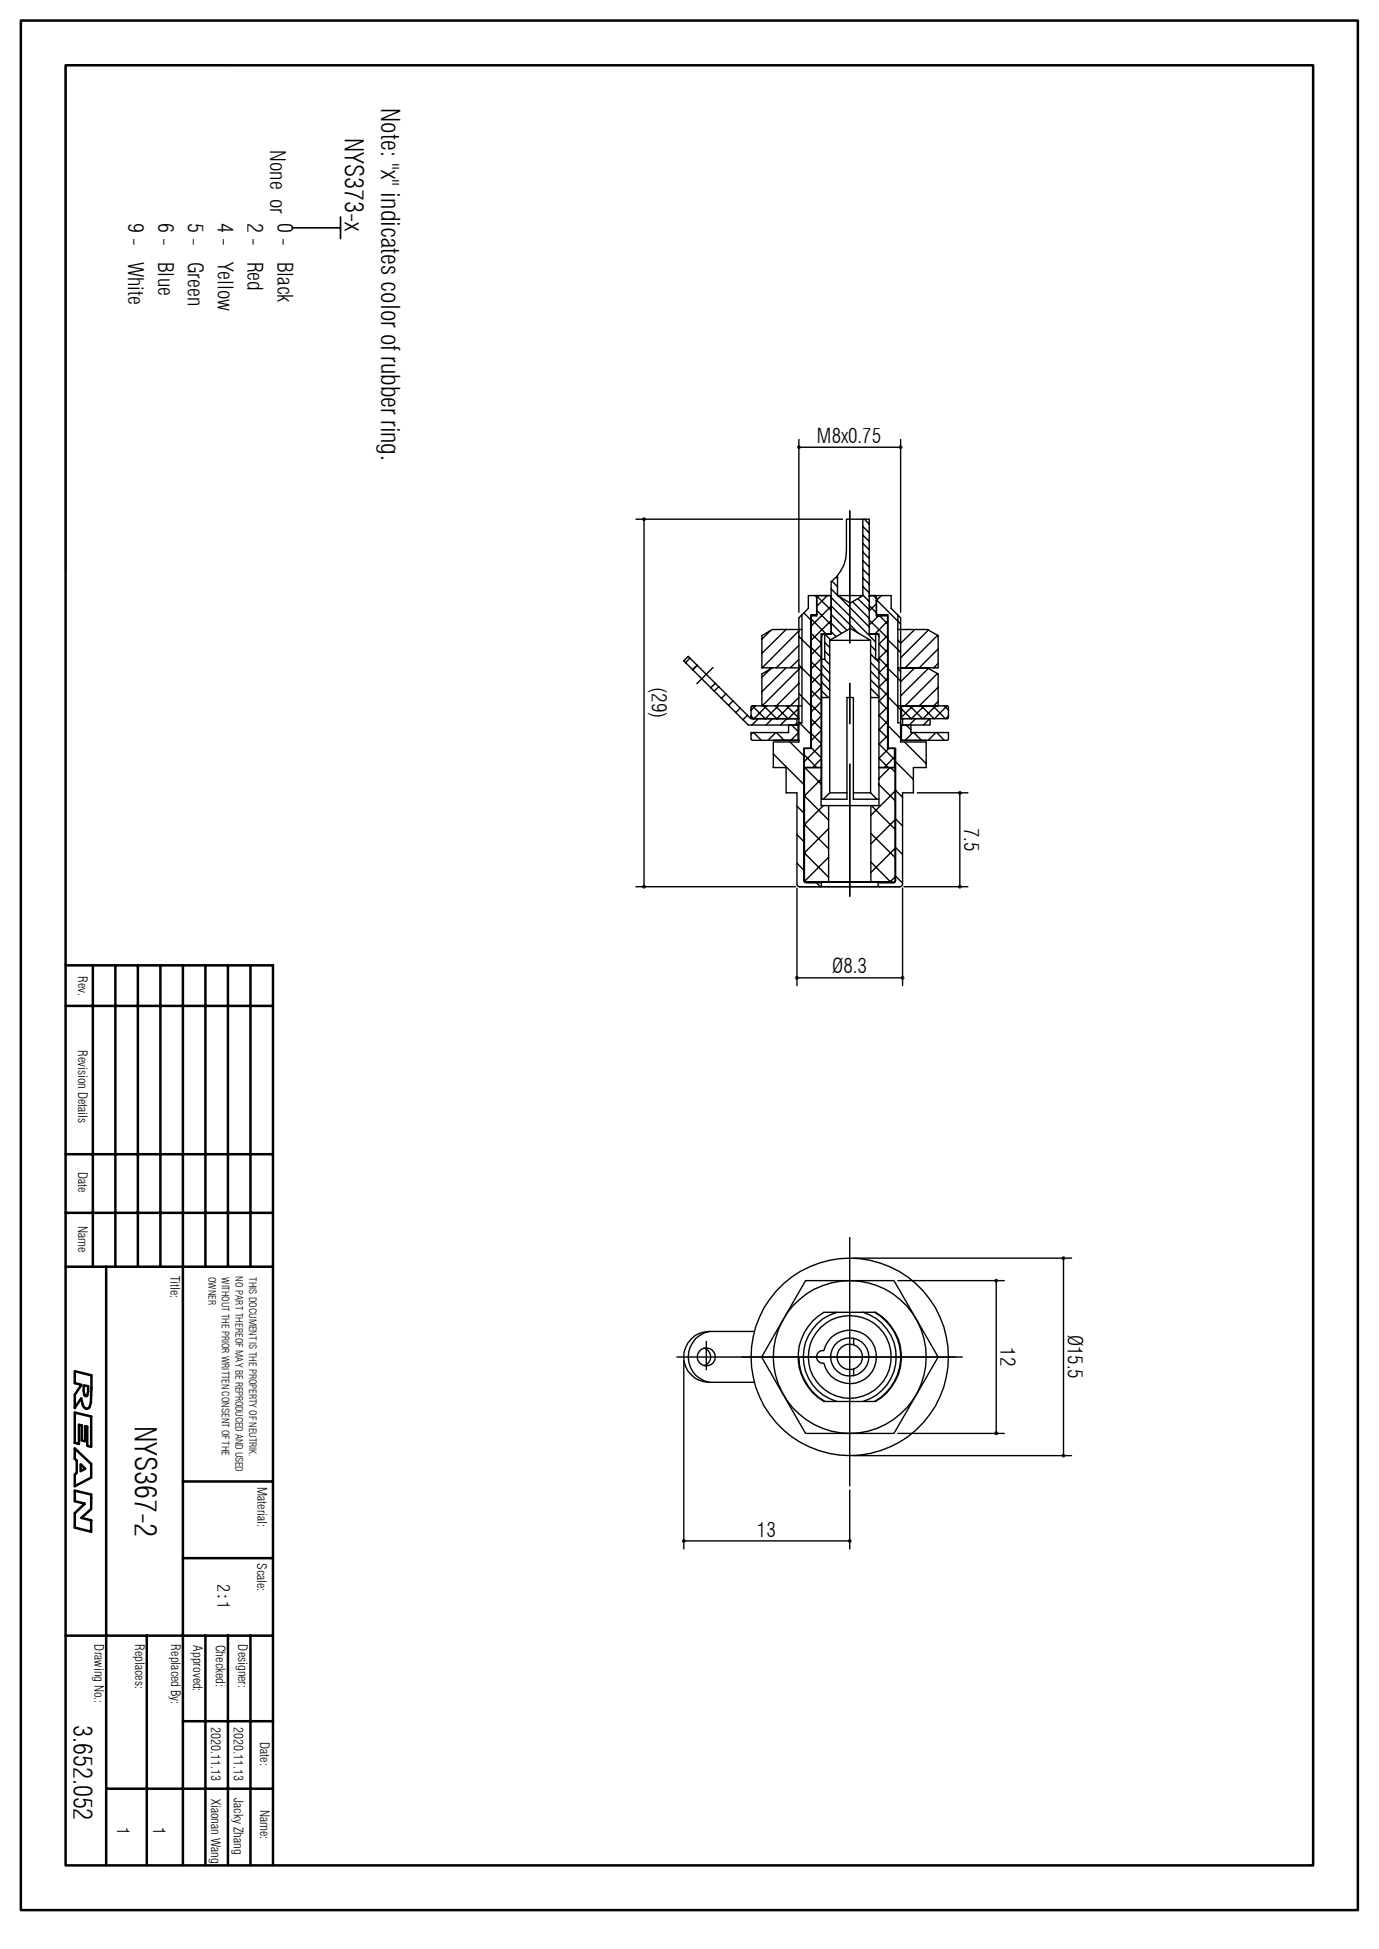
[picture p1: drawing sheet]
<svg xmlns="http://www.w3.org/2000/svg" width="210mm" height="297mm" viewBox="0 0 210 297" stroke-linecap="round" stroke-linejoin="round" font-family="sans-serif">
<g fill="none" stroke="#000" stroke-width=".38">
<path d="M3.2 3.1h203.6v288h-203.6zM10 9.9h190v274.4h-190zM10 147.1h31.6v137.2M10 153.3h31.6M14.1 147.1v45.9M17.6 147.1v45.9M21 147.1v45.9M24.4 147.1v45.9M27.9 147.1v137.2M31.3 147.1v45.9M34.7 147.1v45.9M38.1 147.1v45.9"/>
<path d="M10 175.9h31.6M10 193h31.6M10 184.8h31.6M16.2 193v91.3M11.4 215.3l2.5 .6v4.6l-.6-.2v-2.9l-.3-.1v2.3l-.6-.1v-2.3l-.4-.1v2.9l-.6-.1zM11.4 214.5l1-1.4 .2 1 .2 .4 .3 .2M12.7 211.1l.7 .1v.9l-.2 .7-.3-.1-.1-.2zM13.9 211.6v-2l-2.5-.6v1.8l1 .2-1 1.6v2M13.9 211.5l-.1 2.2-.1 .6-.4 .4h-.2M11.4 220.7l2.5 2.4v2.1l-2.5 1.3v-1.8l.3-.2v-1.9l-.3-.3zM11.4 227.2l2.5 .6v2.2l-1.5 1.3 1.5 .4v1.7l-2.5-.6v-2.2l1.5-1.4-1.5-.4zM12.3 223.1l.7 .7-.7 .4z"/>
<path d="M13.9 228.3h.1M27.9 237.4h13.7M27.9 225.8h13.7M10 249.3h31.6M22.4 249.3v35M31.3 249.3v35M34.7 249.3v35M38.1 249.3v35M16.2 272.6h25.4M27.9 262.3h13.7"/>
</g>
<path d="M10 9.9h24.7" fill="none" stroke="#000" stroke-width=".17"/>
<g fill="none" stroke="#000" stroke-width=".21">
<path d="M10 9.9v77M96.9 79.1h31.4M98.1 79.1v56M121.7 67v26.3M121.7 68.2h15.5M129.4 77.9v20.1M131.4 79.1v11.7M131.7 79.1l.7 .8M137.2 67v26.3M117.3 96.1l-1.3 1.3M119.7 95.9l-3.7 3.7M121.7 98.3l-3.5 3.5"/>
<path d="M121.7 96.1l-5.6 5.7M121.7 97l1.8 1.8M122.1 95.9h-4.5l-1.6 1v4.9h6.1M122.1 93.7v16.5h-.4M122.4 93.4l1.1 1.1M123.5 93.9h.9v-3.1v2.9h-.9v20.3M123.5 94.3l2.3 2.3M123.5 98.7l1.6 1.5M123.5 96.5l1.6 1.5M124.1 90.8l.3 .2M124.4 90.8h2.2h-3.5v1.9l-1.4 1.4v19h-3.9v3.9h1.9v3.8h1.7v13.9l.1 .3 .3 .1M124.4 93l2.2 2.2"/>
<path d="M124.4 90.8l2.2 2.2M125.1 98.3l-1.6 1.5M125.6 96.6l.9 .9M125.6 97.9l.8 .8M125.6 99.2l.8 .8M125.6 96.6h1h-1.5v26.2h8.8v-26.2h-1.5h1.2l.3 .5M125.6 96.6h-.3l-.2 .5v24.7h3.9v-15.5h1v15.5h3.9M125.6 96.6v3.9h-.5M126 90.8l-1.6 1.6M126.4 97.6l3.1-1.8 3.1 1.8zM126.4 97.6v23.2M126.5 90.8h.1"/>
<path d="M126.6 92.3l4.1 4.2M126.6 93.6l2.4 2.5M126.6 95l1.5 1.5M126.6 96.3l.7 .7M126.6 92.4l-3.1 3M126.6 91.1l6.7 6.7M126.6 96.6v-8a6 6 0 0 0 2.3-4.6v-4.9h3.5v17.5M126.6 89.7l1 1M126.6 94.6l-3.1 3M126.7 88.6l.9 .8M127.4 87.9l.2 .2M127.6 90.8h3.8l-1.9 1.1z"/>
<path d="M127.6 87.7v3.1M127.7 90.8l4.7 4.7M129.8 91.7l2.6 2.5M130.6 91.2l1.8 1.7M131.4 80.2l1 1M131.4 81.5l1 1M131.4 82.8l1 1M131.4 84.1l1 1M131.4 85.4l1 1M131.4 86.7l1 1M131.4 88.1l1 .9M131.4 89.4l1 .9"/>
<path d="M131.4 90.7l1 1M132.4 94.5l2.8 2.7M132.4 92.3l1.1 1.1M132.5 90.8l-.1 .1M132.6 98.3l.7 .8M132.6 99.7l.7 .8M132.6 97.6v23.2M133.1 90.8l.4 .4M133.4 96.6v3.9M133.5 93.7h1.7l.1 20.3M133.5 92l-1.1 1.1M133.5 91.4l3.7 3.7"/>
<path d="M133.8 93.9l-1.4 1.4M133.9 98.1l1.3 1.3M134 93.9l1.2 1.2M134.2 90.8l-.8 .7M135.2 99l-1.3 1.3M135.2 96.9l-1.3 1.3M135.2 94.7l-1.9 1.9M135.2 97.5l2 1.9M136.7 97.5l.5 .5M136.7 93.7v16.5h.5M136.7 95.9h4.5l1.7 1v4.9h-6.2M139.3 95.9l-2.1 2.1"/>
<path d="M141.4 96l-4.2 4.2M142.8 96.8l-5 5M142.9 98.9l-2.9 2.9M105.1 100.3l-.7 .7M106.2 101.4l-.7 .7M108.6 101.7l-2.5 2.5M108.9 104.1l-.7 .7M109.5 104.6l-.7 .7M110.5 105.7l-.6 .7M111.6 106.8l-.6 .7M112.7 107.9l-.6 .7M113.8 109l-.6 .7"/>
<path d="M114.3 109.5l-9.5-9.5-.7 .7 9.9 9.8h7.7M114.4 109.1l.4 .4M114.4 109.5h7.3M114.6 107.6l1.9 1.9M114.6 107.6h7.5M114.6 107.6h-.2v.2v1.5v.2h.2M114.6 111.6l-.2 .3M114.8 111.6l1.2 1.2M115 107.6l-.6 .6M115.5 109.5l-1 1M116.3 107.6l2 1.9M116.8 107.6l-1.9 1.9"/>
<path d="M117.3 101.9l-1.3 1.3M117.6 101.8l-1.6 .9v4.9M117.6 109.5l-.9 1M117.8 114.9l4.6 4.6M118.1 107.6l1.9 1.9M118.2 111.6l-1.2 1.2M118.2 111.6l1.2 1.2M118.5 107.6l-1.9 1.9M119.7 101.8l-3.7 3.6M119.8 107.6l1.7 1.7M119.8 109.5l-.9 1M120.1 110.5v1.1h-5.7v1.1l.2 .1h7.1"/>
<path d="M120.3 107.6l-2 1.9M120.3 113.1l2.1 2.1M120.6 110.5l.9 1M121.4 109.5v1M121.4 110.2l-.4 .3M121.5 108l-1.4 1.5M121.5 107.6v1.9M121.5 110.5v2.3M121.5 111.7l-1.1 1.1M121.7 105.7l1.8 1.9M121.7 106.3l-1.3 1.2M121.7 110.1l1.8 1.8"/>
<path d="M121.7 100.5l-1.3 1.2M121.7 101.3l1.8 1.9M121.7 104.1l-3.5 3.5M121.7 102l-5.6 5.6M122.5 115l1.9 2M122.6 117l2.5 2.5M123.5 105.2l1.6 1.5M123.5 107.4l1.6 1.5M123.5 109.6l1.6 1.5M123.5 111.8l1.6 1.5M123.5 100.8l1.6 1.6M123.5 103l1.6 1.6"/>
<path d="M123.5 113.9l1.6 1.5M125.1 109.1l-1.6 1.6M125.1 107l-1.6 1.5M125.1 111.3l-1.6 1.6M125.1 100.4l-1.6 1.5M125.1 102.6l-1.6 1.5M125.1 113.5l-2.6 2.6M125.1 115.7l-1.3 1.3M125.1 118.7l-2.6 2.6 3.7 3.7M125.1 104.8l-1.6 1.5M125.1 101.3l1.3 1.3M125.1 102.7l1.3 1.2"/>
<path d="M125.1 104l1.3 1.2M125.1 105.3l1.1 1M125.1 106.3h1.3M125.6 100.5l.8 .8M129.4 104.1v6.2M129.4 116.5v20.1M132.6 101l1.3 1.2M132.6 102.3l1.3 1.2M132.6 103.6l1.3 1.3M132.6 104.9l1.3 1.3M132.6 106.2l.1 .1M132.6 106.3h1.3"/>
<path d="M133.3 100.5h.6M133.4 100.5l.5 .4M133.8 119.5l2.5 2.5M133.9 100.3l1.3 1.3M133.9 102.4l1.3 1.4M133.9 109l1.3 1.3M133.9 106.8l1.3 1.3M133.9 111.2l1.3 1.3M133.9 113.4l2.3 2.3M133.9 115.5l1.4 1.5M133.9 104.6l1.3 1.4M135.2 101.2l-1.3 1.3"/>
<path d="M135.2 103.4l-1.3 1.3M135.2 112.1l-1.3 1.3M135.2 105.5l-1.3 1.4M135.2 107.7l-1.3 1.4M135.2 109.9l-1.3 1.4M135.2 114v-20.1h-1.7v-3.1h-1.1h3.3v1.9l1.5 1.4v19h3.9v3.9h-2v3.8h-1.6v13.9l-.2 .3-.2 .1M135.2 101.9l2 1.9M135.3 106.2l1.9 2M135.3 110.6l1.9 1.9M135.4 114l-1.5 1.6M135.6 117l-1.8 1.7M135.6 117l.7 .6"/>
<path d="M136.2 115.4l-1.5 1.6M136.4 116.1l2.7 2.7M136.7 107.6h7.6l.1 .2v1.5l-.1 .2h-7.1h4.4v1h-4.4h1.5v1.1h5.7v1.1l-.1 .1h-7.1M136.7 101.9l.5 .4M137.3 108l1.5 1.5M137.3 107.6v1.9M137.3 110.5v2.3M137.5 109.5v1M137.8 113.1l3.3 3.3M138 110.5l.7 .7M138.6 107.6l1.9 1.9M139 107.6l-1.7 1.7"/>
<path d="M139 111.6l-1.1 1.2M139.1 111.6l1.2 1.2M139.3 101.8l-2.1 2.1M139.4 109.5l-.9 1M140.3 107.6l1.9 1.9M140.8 107.6l-2 1.9M141.2 101.8l1.7 .9v4.9M141.4 101.9l-4.2 4.1M141.6 109.5l-1 1M142.1 107.6l1.9 1.9M142.5 107.6l-1.9 1.9M142.5 111.6l-1.1 1.2"/>
<path d="M142.7 111.6l1.1 1.2M142.8 102.6l-5 5M142.9 101.1l-.7 .7M142.9 106.9l-.7 .7M142.9 104.7l-2.9 2.9M143.8 107.6l.6 .6M144.2 107.6l-1.9 1.9M144.4 109.1l-.3 .4M96.9 135.1h24.3M121.4 122.9l1 1M121.4 127.2l1 1.1M121.4 131.5l1 1.1"/>
<path d="M121.4 135.3v14.9M121.8 135.1h15.3M122.5 134.4v-17.4h2.6h-2.6v-3h1h-1.1v20.2l.2 .3h.2h2l.3-.1v.6l-.3 .1M122.5 130l3.7 3.7M122.5 134.4h.1M122.6 134.4h13.7M124.4 134.5l.5 .6M125.4 122.8l-2.9 2.8 3.7 3.7M126.2 122.8v11.6M126.2 126.3l-3.7 3.7M126.2 130.6l-3.7 3.7M126.4 120.8h2.6"/>
<path d="M126.4 120.8l-1 1M130 120.8h2.6M132.6 120.8l1 1M132.6 122.8v11.6M132.6 127l3.7 3.7M132.6 131.4l3 3M132.7 122.8l3.6 3.6M136.3 134.4v-17.4h-2.4h2.3v-3h-1h1.2v20.2l-.2 .3h-.2h-2l-.3-.1v.6l.3 .1M136.3 120.6l-3.7 3.6M136.3 124.9l-3.7 3.7M136.3 129.3l-3.7 3.7M136.3 133.6l-.8 .8"/>
<path d="M136.4 129.2l1.1 1M136.4 124.8l1.1 1.1M136.4 133.5l1.1 1.1M136.4 120.4l1.1 1.1M137.5 135.3v14.9M137.7 135.1h9.7M139.7 120.8h7.7M146.2 120.8v14.3M121.4 149h16.1M122.7 195.2h13.4l6.8 11.6-6.8 11.6h-13.4l-6.7-11.6zM127.4 200a7.1 7.1 0 0 0-5.1 6.8 7.1 7.1 0 0 0 5.1 6.8M129.4 188.6v37.8"/>
<path d="M130 191.7h33.2M131.4 200a7.1 7.1 0 0 1 5.1 6.8 7.1 7.1 0 0 1-5.1 6.8M133.2 200a7.8 7.8 0 0 1 0 13.6M136.7 195.2h16.3M151.7 195.2v23.2M162 191.7v30.1M103.1 206.8h43.5M104.1 207.4v28.7M107.2 205.4a1.38 1.38 0 0 1 1 1.4 1.38 1.38 0 0 1-1 1.3M107.6 204.4v4.3M108 202.9a3.9 3.9 0 0 0-3.9 3.9 3.9 3.9 0 0 0 3.9 3.9h6.9M108 202.9a4 4 0 0 0-3.2 3.9 4 4 0 0 0 3.2 3.9"/>
<path d="M108 202.9h6.9M121.7 206.8a7.9 7.9 0 0 0 3.9 6.8M123.7 201.3l1.8-1.3h7.8a7.9 7.9 0 0 1 0 13.6h-7.8a7.8 7.8 0 0 1-1.8-12.3zM126.6 203.8a4.1 4.1 0 0 1 6.2 .7 4.1 4.1 0 0 1-1.7 6 4.1 4.1 0 0 1-5.6-2.8 .96 .96 0 0 1-1.1-.9 .96 .96 0 0 1 1.1-1l.6-1.4zM130 203.9v1M130 208.6v1M136.7 218.4h16.3M104.1 234.8h25.3M129.4 227.1v9M130 221.8h33.2"/>
<circle cx="107.6" cy="206.8" r="1.37"/>
<circle cx="129.4" cy="206.8" r="2.91"/>
<circle cx="129.4" cy="206.8" r="1.94"/>
<circle cx="129.4" cy="206.8" r="15"/>
<circle cx="129.4" cy="206.8" r="11.7"/>
<circle cx="129.4" cy="206.8" r="6.3"/>
</g>
<path d="M44.5 34.7h7.4M51.9 33.1v3.3" fill="none" stroke="#000" stroke-width=".25"/>
<g fill="#000">
<path d="M97.7 79.1h.4l-.2 .2zM97.9 78.9l.2 .2h-.4zM98.1 79.1v.3l-.2-.1zM97.9 78.9l.2-.1v.3zM98.1 79.1l.2 .2-.2 .1zM98.1 79.1h.3l-.1 .2zM98.1 78.8l.2 .1-.2 .2zM98.3 78.9l.1 .2h-.3zM121.4 68.2h.3l-.2 .2zM121.7 68.2v.3l-.2-.1zM121.5 67.9l.2 .3h-.3zM121.7 68.2l.2 .2-.2 .1z"/>
<path d="M121.5 67.9h.2v.3zM121.7 68.2h.3l-.1 .2zM121.7 67.9h.2l-.2 .3zM121.7 68.2l.2-.3 .1 .3zM136.9 68.2h.3l-.3 .2zM136.9 67.9l.3 .3h-.3zM136.9 68.4l.3-.2v.3zM136.9 67.9h.3v.3zM137.2 68.2l.2 .2-.2 .1zM137.2 67.9h.2l-.2 .3zM137.2 68.2h.3l-.1 .2zM137.4 67.9l.1 .3h-.3z"/>
<path d="M97.7 135.1h.4l-.2 .2zM97.9 134.9l.2 .2h-.4zM98.1 135.1v.3l-.2-.1zM98.1 135.1l.2 .2-.2 .1zM97.9 134.9l.2-.1v.3zM98.1 135.1h.3l-.1 .2zM98.1 134.8l.2 .1-.2 .2zM98.1 135.1l.2-.2 .1 .2zM145.9 120.8h.3l-.2 .2zM145.9 135.1h.3l-.2 .2zM146 120.6l.2 .2h-.3zM146.2 120.8v.4l-.2-.2z"/>
<path d="M146 134.9l.2 .2h-.3zM146.2 135.1v.3l-.2-.1zM146 120.6l.2-.1v.3zM146.2 120.8l.2 .2-.2 .2zM146.2 135.1l.2 .2-.2 .1zM146 134.9l.2-.1v.3zM146.2 120.8h.3l-.1 .2zM146.2 120.5l.2 .1-.2 .2zM146.2 135.1h.3l-.1 .2zM146.2 134.8l.2 .1-.2 .2zM146.2 120.8l.2-.2 .1 .2zM146.2 135.1l.2-.2 .1 .2z"/>
<path d="M121.1 149h.3l-.2 .2zM121.4 149v.3l-.2-.1zM121.2 148.8l.2 .2h-.3zM121.4 149l.2 .2-.2 .1zM121.2 148.8l.2-.1v.3zM121.4 149h.3l-.1 .2zM121.4 148.7l.2 .1-.2 .2zM121.4 149l.2-.2 .1 .2zM137.2 149h.3l-.3 .2zM137.2 148.8l.3 .2h-.3zM137.2 149.2l.3-.2v.3zM137.2 148.8l.3-.1v.3z"/>
<path d="M137.5 149l.2 .2-.2 .1zM137.5 148.7l.2 .1-.2 .2zM137.5 149h.3l-.1 .2zM137.5 149l.2-.2 .1 .2zM151.4 195.2h.3l-.2 .2zM151.5 194.9l.2 .3h-.3zM151.7 195.2v.3l-.2-.1zM151.5 194.9h.2v.3zM151.7 195.2l.2 .2-.2 .1zM151.7 195.2h.4l-.2 .2zM151.7 194.9h.2l-.2 .3zM151.7 195.2l.2-.3 .2 .3z"/>
<path d="M161.7 191.7h.3l-.2 .3zM161.8 191.5l.2 .2h-.3zM162 191.7v.4l-.2-.1zM161.8 191.5l.2-.1v.3zM162 191.7l.2 .3-.2 .1zM162 191.7h.3l-.1 .3zM162 191.4l.2 .1-.2 .2zM162 191.7l.2-.2 .1 .2zM151.4 218.4h.3l-.2 .3zM151.5 218.2l.2 .2h-.3zM151.7 218.4v.3h-.2zM151.7 218.4l.2 .3h-.2z"/>
<path d="M151.5 218.2l.2-.1v.3zM151.7 218.4h.4l-.2 .3zM151.7 218.1l.2 .1-.2 .2zM151.9 218.2l.2 .2h-.4zM103.8 234.8h.3l-.2 .2zM103.9 235l.2-.2v.3zM103.9 234.6l.2 .2h-.3zM104.1 234.8l.3 .2-.3 .1zM103.9 234.6l.2-.1v.3zM104.1 234.8h.3v.2zM104.1 234.5l.3 .1-.3 .2zM104.4 234.6v.2h-.3z"/>
<path d="M129.1 234.8h.3l-.2 .2zM129.2 234.6l.2 .2h-.3zM129.4 234.8v.3l-.2-.1zM129.2 234.6l.2-.1v.3zM129.4 234.8l.2 .2-.2 .1zM129.4 234.5l.2 .1-.2 .2zM129.4 234.8h.3l-.1 .2zM129.6 234.6l.1 .2h-.3zM161.7 221.8h.3l-.2 .2zM161.8 221.6l.2 .2h-.3zM162 221.8v.3l-.2-.1zM162 221.8l.2 .2-.2 .1z"/>
<path d="M161.8 221.6l.2-.1v.3zM162 221.8h.3l-.1 .2zM162 221.5l.2 .1-.2 .2zM162.2 221.6l.1 .2h-.3z"/>
</g>
<text font-size="4.5" x="20.5" y="217.3" transform="rotate(90 20.5 217.3)">NYS367-2</text>
<g font-size="3.9">
<text x="58" y="16.5" transform="rotate(90 58 16.5)">Note: &quot;x&quot; indicates color of rubber ring.</text>
<text x="52.5" y="21" transform="rotate(90 52.5 21)">NYS373-x</text>
<text x="11.2" y="262.8" transform="rotate(90 11.2 262.8)">3.652.052</text>
</g>
<g font-size="3.2">
<text x="41.1" y="22.8" transform="rotate(90 41.1 22.8)">None or</text>
<text x="19.5" y="34" transform="rotate(90 19.5 34)">9 -</text>
<text x="24.1" y="34" transform="rotate(90 24.1 34)">6 -</text>
<text x="28.6" y="34" transform="rotate(90 28.6 34)">5 -</text>
<text x="33.2" y="34" transform="rotate(90 33.2 34)">4 -</text>
<text x="37.7" y="34" transform="rotate(90 37.7 34)">2 -</text>
<text x="42.2" y="34" transform="rotate(90 42.2 34)">0 -</text>
<text x="19.5" y="39.9" transform="rotate(90 19.5 39.9)">White</text>
<text x="24.1" y="39.9" transform="rotate(90 24.1 39.9)">Blue</text>
<text x="28.6" y="39.9" transform="rotate(90 28.6 39.9)">Green</text>
<text x="33.2" y="39.9" transform="rotate(90 33.2 39.9)">Yellow</text>
<text x="37.7" y="39.9" transform="rotate(90 37.7 39.9)">Red</text>
<text x="42.2" y="39.9" transform="rotate(90 42.2 39.9)">Black</text>
</g>
<g font-size="3.1">
<text x="124.4" y="67.5">M8x0.75</text>
<text x="99.3" y="104.7" transform="rotate(90 99.3 104.7)">(29)</text>
<text x="146.9" y="126.2" transform="rotate(90 146.9 126.2)">7.5</text>
<text x="126.7" y="148.3">Ø8.3</text>
<text x="162.6" y="203.4" transform="rotate(90 162.6 203.4)">Ø15.5</text>
<text x="152.4" y="205.3" transform="rotate(90 152.4 205.3)">12</text>
<text x="115.3" y="234.2">13</text>
</g>
<g font-size="2.6">
<text x="33.1" y="241.3" transform="rotate(90 33.1 241.3)">2:1</text>
<text x="17.8" y="278.5" transform="rotate(90 17.8 278.5)">1</text>
<text x="23.3" y="278.5" transform="rotate(90 23.3 278.5)">1</text>
</g>
<g font-size="1.9">
<text x="11.9" y="148.8" transform="rotate(90 11.9 148.8)">Rev.</text>
<text x="11.9" y="160" transform="rotate(90 11.9 160)">Revision Details</text>
<text x="11.9" y="178.6" transform="rotate(90 11.9 178.6)">Date</text>
<text x="11.9" y="186.8" transform="rotate(90 11.9 186.8)">Name</text>
<text x="26" y="194.4" transform="rotate(90 26 194.4)">Title:</text>
<text x="39.2" y="226.6" transform="rotate(90 39.2 226.6)">Material:</text>
<text x="39.2" y="238.2" transform="rotate(90 39.2 238.2)">Scale:</text>
<text x="14.4" y="250.6" transform="rotate(90 14.4 250.6)">Drawing No.:</text>
<text x="20.6" y="250.6" transform="rotate(90 20.6 250.6)">Replaces:</text>
<text x="26.1" y="250.6" transform="rotate(90 26.1 250.6)">Replaced By:</text>
<text x="29.4" y="250.7" transform="rotate(90 29.4 250.7)">Approved:</text>
<text x="32.9" y="250.6" transform="rotate(90 32.9 250.6)">Checked:</text>
<text x="36.3" y="250.6" transform="rotate(90 36.3 250.6)">Designer:</text>
<text x="32.2" y="263.1" transform="rotate(90 32.2 263.1)">2020.11.13</text>
<text x="35.6" y="263.1" transform="rotate(90 35.6 263.1)">2020.11.13</text>
<text x="39.6" y="265.5" transform="rotate(90 39.6 265.5)">Date:</text>
<text x="32.2" y="274.1" transform="rotate(90 32.2 274.1)">Xiaonan Wang</text>
<text x="35.6" y="274.1" transform="rotate(90 35.6 274.1)">Jacky Zhang</text>
<text x="39.6" y="275.8" transform="rotate(90 39.6 275.8)">Name:</text>
</g>
<g font-size="1.5">
<text x="31.8" y="194.6" transform="rotate(90 31.8 194.6)">OWNER</text>
<text x="33.8" y="194.6" transform="rotate(90 33.8 194.6)">WITHOUT THE PRIOR WRITTEN CONSENT OF THE</text>
<text x="35.9" y="194.5" transform="rotate(90 35.9 194.5)">NO PART THEREOF MAY BE REPRODUCED AND USED</text>
<text x="37.9" y="194.6" transform="rotate(90 37.9 194.6)">THIS DOCUMENT IS THE PROPERTY OF NEUTRIK.</text>
</g>
</svg>
